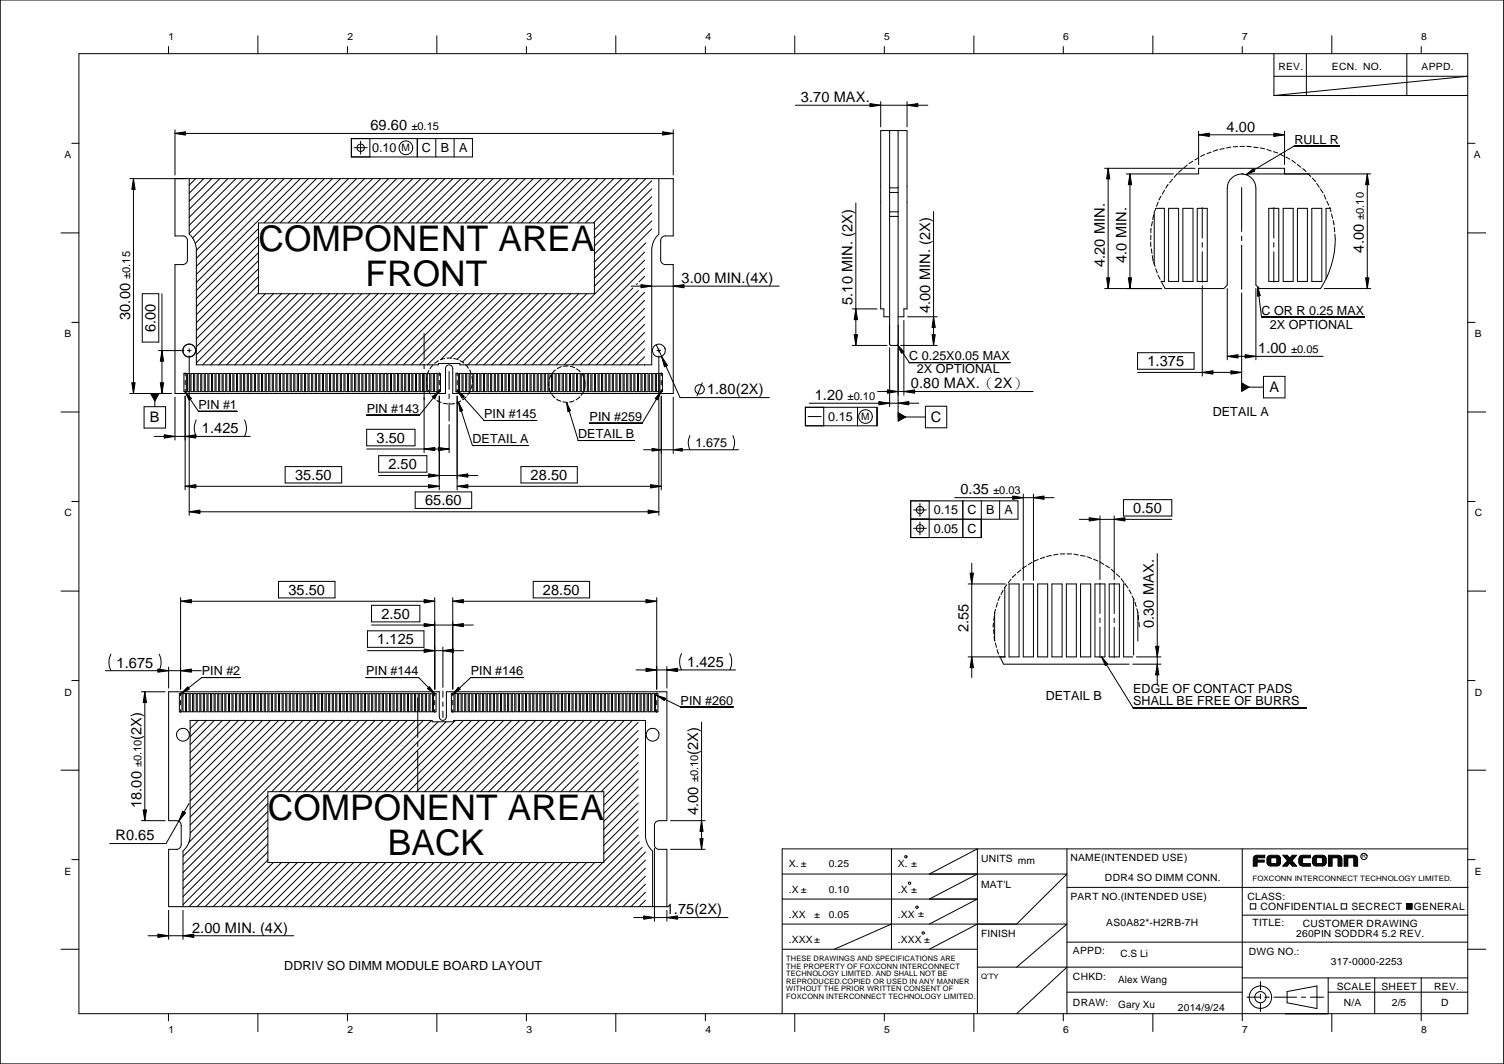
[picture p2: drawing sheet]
<svg xmlns="http://www.w3.org/2000/svg" width="420mm" height="297mm" viewBox="0 0 420 297" stroke-linecap="round" stroke-linejoin="round" font-family="sans-serif">
<g fill="none" stroke="#000" stroke-width=".28">
<path d="M.1 0h420v297h-420M22 15h388v268h-388zM47.1 13v2M72 10v5M97.1 13v2M122 10v5M147.1 13v2M172 10v5M197.1 13v2M222 10v5M247 13v2M272.1 10v5"/>
<path d="M297 13v2M322.1 10v5M347 13v2M355.9 15v11.7M364.9 15v11.7M372.1 10v5M393 15v11.7M397 13v2M48.9 37.3l2.9-.5v.9zM48.9 36.2v12.7M48.9 37.3h139.2M98.2 38.7h33.8v5.1h-33.8z"/>
<path d="M100.7 39.5v3.6M103.3 38.7v5.1M116.6 38.7v5.1M121.7 38.7v5.1M126.9 38.7v5.1M185.1 36.8l3 .5-3 .4zM188.1 36.2v12.7M222.2 29.4h37M243 28.9l3 .5-3 .4zM246 28.4v7M248.5 36.4v59.7l.3 .3h1.8l.3-.3v-59.7M253.4 29.4l3-.5v.9z"/>
<path d="M253.4 28.4v7M334.8 37.6l3.1-.4v.9zM334.8 36.6v9.4M334.8 37.6h24M355.8 37.2l3 .4-3 .5zM355.9 21.3h54.1l-54.1 5.4M355.9 26.7h54.1M358.8 36.6v9.4M20.1 40h1.9M36.3 49.9h151.8v16h-2.2a1.3 1.3 0 0 0-1.3 1.2v5.5a1.3 1.3 0 0 0 1.3 1.3h2.2v36h-61.6v-7a1.02 1.02 0 0 0-1-1 1.02 1.02 0 0 0-1.1 1v7h-75.5v-36h2.2a1.3 1.3 0 0 0 1.3-1.3v-5.5a1.3 1.3 0 0 0-1.3-1.2h-2.2v-16M37.3 49.9l.4 3h-.9zM37.3 49.9v60"/>
<path d="M52.9 49.9v15.5a5.9 5.9 0 0 1 2 4.4v32.1h67.6v-.4h6v.4h53.6v-32.1a5.9 5.9 0 0 1 2-4.4v-15.5M54.7 49.9l-1.8 1.8M56.9 49.9l-4 4M59.2 49.9l-6.3 6.3M61.4 49.9l-8.5 8.5M63.7 49.9l-10.8 10.8M65.9 49.9l-13 13M68.1 49.9l-15.2 15.3M70.4 49.9l-16.6 16.6M72.6 49.9l-18 18M74.9 49.9l-20 20M77.1 49.9l-22.2 22.2"/>
<path d="M79.4 49.9l-24.5 24.5M81.6 49.9l-26.7 26.7M83.9 49.9l-29 29M86.1 49.9l-12.3 12.3M88.4 49.9l-12.4 12.3M90.6 49.9l-12.3 12.3M92.9 49.9l-12.4 12.3M95.1 49.9l-12.3 12.3M97.4 49.9l-12.4 12.3M99 41.2h3.6M99.6 49.9l-12.4 12.3M101.8 49.9l-12.3 12.3"/>
<path d="M104.1 49.9l-12.4 12.3M106.3 49.9l-12.3 12.3M108.6 49.9l-12.4 12.3M110.8 49.9l-12.3 12.3M113.1 49.9l-12.4 12.3M115.3 49.9l-12.4 12.3M117.5 49.9l-12.3 12.3M119.8 49.9l-12.4 12.3M122 49.9l-12.3 12.3M124.3 49.9l-12.4 12.3M126.5 49.9l-12.3 12.3M128.8 49.9l-12.4 12.3"/>
<path d="M131 49.9l-12.4 12.3M133.3 49.9l-12.4 12.3M135.5 49.9l-12.3 12.3M137.7 49.9l-12.3 12.3M140 49.9l-12.3 12.3M142.2 49.9l-12.3 12.3M144.5 49.9l-12.3 12.3M146.7 49.9l-12.3 12.3M149 49.9l-12.4 12.3M151.2 49.9l-12.3 12.3M153.5 49.9l-12.4 12.3M155.7 49.9l-12.3 12.3"/>
<path d="M158 49.9l-12.4 12.3M160.2 49.9l-12.3 12.3M162.5 49.9l-12.4 12.3M164.7 49.9l-12.4 12.3M167 49.9l-12.4 12.3M169.2 49.9l-12.4 12.3M171.4 49.9l-12.3 12.3M173.7 49.9l-12.4 12.3M175.9 49.9l-12.3 12.3M178.2 49.9l-12.4 12.3M180.4 49.9l-14.4 14.3M182.1 50.5l-16.1 16"/>
<path d="M182.1 52.7l-16.1 16M182.1 54.9l-16.1 16.1M182.1 57.2l-16.1 16M182.1 59.4l-16.1 16M239.1 56.7v39.7M248.5 53.7h2.4M248.5 52.5h2.4M248.5 59.1h2.4M260.8 59.1v37.3M308.6 47h25.3M309.6 47l.4 3h-.9zM309.6 47v33.6"/>
<path d="M314.7 48.6h13.1M315.7 48.6l.4 3h-.9zM315.7 48.6v32M323.5 56.4l-.4 1.2M324.3 54.7l-.5 1.1M325.3 53.1l-.6 1.1M326.3 51.5l-.6 1M326.5 58.2h2.8v20.4h-2.8zM327.6 50l-.8 1M330.2 47.3l-.9 .8M330.4 58.2h2.9v20.4h-2.9zM331.7 46.1l-1 .8"/>
<path d="M333.2 45l-1 .6M334.5 58.2h2.8v20.4h-2.8zM334.9 44l-1.1 .7M335.9 58v8.5M336.6 43.1l-1.2 .6M338.4 42.5l-1.2 .4M340.1 41.8l-1.1 .4M342 41.4l-1.2 .3M343.9 41.1l-1.3 .2M345.8 40.9l-1.3 .1M346.9 48.6h.5M346.9 52.4v12.2"/>
<path d="M347.7 40.9h-1.3M348.1 48.8l2-1.7 .4 .7zM348.3 40.9l1.3 .1M348.4 48.6h34.5M350.2 41.1l1.2 .1M352.1 41.3l1.2 .3M353.9 41.7l1.2 .5M354.4 58.2h2.8v20.4h-2.8zM355.8 42.3l1.1 .4M355.8 58v8.5M357.5 43l1.1 .6M358.5 58.2h2.8v20.4h-2.8z"/>
<path d="M358.8 48.6v-1.6h-24v1.6h-6l-.8 .9M359.2 43.9l1.1 .5M360.9 44.7l1 .8M362.4 45.9l1 .8M362.4 58.2h2.8v20.4h-2.8zM363.9 47.1l1 .8M365.3 48.4l.9 .9M366.5 58.2h2.8v20.4h-2.8zM366.6 49.7l.9 1M367.8 51.2l.7 1.1M368.9 52.8l.7 1M369.9 54.4l.5 1.2"/>
<path d="M370.7 56.2l.5 1.1M371.5 57.9l.3 1.2M371.6 58.2h-1.2v19.7M372 59.7l.3 1.3M374.1 40.7h-12.5l-13.5 8.1M382 48.6l.4 3h-.9zM382 48.6v32M410 40h2.1M17 65h5M72.2 63.8l-17.3 17.3M72.2 68.3l-17.3 17.3M72.2 70.5l-17.3 17.3"/>
<path d="M72.2 72.8l-17.3 17.3M72.2 75l-17.3 17.3M72.2 77.3l-17.3 17.3M72.2 79.5l-17.3 17.3M72.2 66l-17.3 17.4M72.2 62.2h93.9v19.8h-93.9zM176.3 79.9h41.4M178.1 79.2l-.3 .2M179.1 79.5l3 .4-3 .4zM180.1 70.4l-31.5 31.5M180.1 72.6l-29.2 29.3M180.1 74.9l-27 27"/>
<path d="M180.1 77.1l-1.6 1.6M180.4 67.8l-34 34.1M182.1 61.7l-16.1 16M182.1 63.9l-16.1 16M188.1 79.9l3-.4v.8zM248.5 60.4h2.4M309.1 77.6h.9l-.4 3zM315.2 77.6h.9l-.4 3zM321.5 67.6v1.2M321.5 65.7v1.2M321.6 63.8l-.1 1.2M321.6 69.5l.2 1.2"/>
<path d="M321.9 71.3l.2 1.3M321.9 61.9l-.2 1.2M322.1 72.6h.1M322.3 60l-.3 1.3M322.3 73.2l.4 1.2M322.4 73.9v-14.5l.5-1.2h2.4v20.4h-1M322.9 75l.4 1.2M323.5 76.8l.6 1.1M335.9 67.7v1.3M335.9 70.3v8.5M335.9 79.8v25.2M346.9 65.9v1.3"/>
<path d="M346.9 68.5v12.3M355.8 67.7v1.3M355.8 70.3v8.5M372.4 61.6l.3 1.2M372.7 63.5l.2 1.2M372.9 65.4a24.7 24.7 0 0 1-4 15.2h-17l-1.1-1v-27a4 4 0 0 0-4-4 4 4 0 0 0-4 4v27l-.9 1h-16.4l-1.1-2.1M381.5 77.6h.9l-.4 3zM410 65h5.1M20.1 90h1.9M39.7 82h4.7v13.5h-4.7zM44.3 97.9h7.1M45.2 97.9l.5 2.9h-.9z"/>
<path d="M45.2 82v27.9M52.4 97.9h1M52.9 97.4v.9M52.9 99.4v44.5M72.2 81.7l-17.3 17.4M74.2 82l-19.3 19.3M76.4 82l-19.8 19.9M78.7 82l-19.9 19.9M80.9 82l-19.8 19.9M83.2 82l-19.9 19.9M85.4 82l-19.8 19.9M87.7 82l-19.9 19.9"/>
<path d="M89.9 82l-19.8 19.9M92.1 82l-19.8 19.9M94.4 82l-19.9 19.9M96.6 82l-19.8 19.9M98.9 82l-19.9 19.9M101.1 82l-19.8 19.9M103.4 82l-19.9 19.9M105.7 82l-19.9 19.9M107.9 82l-19.9 19.9M110.1 82l-19.9 19.9M112.4 82l-19.9 19.9M114.6 82l-19.9 19.9"/>
<path d="M116.9 82l-19.9 19.9M118.5 93.1v7.3M119.1 82l-19.9 19.9M121.4 82l-19.9 19.9M123.6 82l-19.9 19.9M124.9 100h1.2M125.8 82l-19.9 19.9M128.1 82l-19.9 19.9M130.3 82l-19.9 19.9M132.6 82l-19.9 19.9M134.8 82l-19.9 19.9M137.1 82l-19.9 19.9"/>
<path d="M139.3 82l-19.9 19.9M141.6 82l-18.5 18.4M143.8 82l-18 17.9M146 82l-18.3 18.3M148.3 82l-19.1 19M150.5 82l-19.8 19.9M152.8 82l-19.9 19.9M155 82l-19.8 19.9M157.3 82l-19.9 19.9M159.5 82l-19.9 19.9M161.7 82l-19.8 19.9M164 82l-19.9 19.9"/>
<path d="M176.8 80.4l-21.4 21.5M178.3 81.1l-20.7 20.8M180.1 81.6l-20.3 20.3M180.1 83.9l-18 18M180.1 86.1l-15.8 15.8M180.1 88.3l-13.5 13.6M180.1 90.6l-11.3 11.3M180.1 92.8l-9 9.1M180.1 95.1l-6.8 6.8M180.1 97.4l-4.6 4.5M180.1 99.6l-2.3 2.3M183.3 96.2l6.7 14.8h24.9"/>
<path d="M183.5 97.9h1.1M184.1 97.4v.9M184.1 99.4v44.5M184.8 99.5l1.7 2.5-.9 .4zM238.1 86.2h6.9M238.1 96.4h9.7M238.6 93.4h1l-.5 3zM239.1 86.2l.5 3h-1zM248.5 97.1v16.4M248.5 88.4h-1.6v-2.2h-.9v-49.8h7.4v49.8h-.9v2.2h-1.6M248.5 90.8v5.1M250.7 96.3l1.8 1.9-.7 .4z"/>
<path d="M250.7 96.3l3.3 4.9h28.2M250.9 97.1v19.3h7.6M250.9 90.8v5.1M251.6 96.4h10.2M252.5 89.5v20.8M253.5 88.4h8.3M260.4 93.4h.9l-.5 3zM260.8 88.4l.5 3h-.9zM308.6 80.6h15.9M317.8 98.5h15.8v4.6h-15.8zM342.8 99.5l3.1-.5v.9zM342.8 80.6v19.9"/>
<path d="M342.8 99.5h26.8M346.9 81.8v26.3h6.1M347.8 99l3 .5-3 .4zM350.8 80.6v19.9M351.4 80.1l.7 2.4-.8 .2zM351.4 80.1l1 8.4h28.8M369.9 80.6h13M410 90h2.1M17 115h5M36.3 109.9h11.6M36.8 106.8h.9l-.4 3.1zM40.2 113.5h6.1v6h-6.1z"/>
<path d="M42.1 109.9h2.3l-1.1 2.1zM43.3 109.9v3.6M44.8 106.8h.9l-.5 3.1zM48.9 110.9v12M51.4 104.3h.7v5h-.7zM51.7 109.3l1.8 2-.7 .4zM51.7 104.1v.8M51.7 106.2v1.2M51.7 108.7v.9M51.7 110.6v26.2M51.7 109.3l3.7 5.6h10.8M52.4 104.3h.7v5h-.7z"/>
<path d="M53.4 104.3h.6v5h-.6zM54.4 104.3h.7v5h-.7zM54.8 117.2a5.1 5.1 0 0 0 0 4.6M55.4 104.3h.7v5h-.7zM56.4 104.3h.7v5h-.7zM57.4 104.3h.7v5h-.7zM58.4 104.3h.7v5h-.7zM59.4 104.3h.7v5h-.7zM60.4 104.3h.7v5h-.7zM61.4 104.3h.6v5h-.6zM62.3 104.3h.8v5h-.8zM63.4 104.3h.7v5h-.7z"/>
<path d="M64.4 104.3h.7v5h-.7zM65.4 104.3h.7v5h-.7zM66.4 104.3h.7v5h-.7zM67.4 104.3h.7v5h-.7zM68.3 117.2a5.1 5.1 0 0 1 0 4.6M68.4 104.3h.7v5h-.7zM69.4 104.3h.7v5h-.7zM70.3 104.3h.8v5h-.8zM71.4 104.3h.7v5h-.7zM72.4 104.3h.7v5h-.7zM73.4 104.3h.7v5h-.7zM74.4 104.3h.6v5h-.6z"/>
<path d="M75.4 104.3h.7v5h-.7zM76.4 104.3h.7v5h-.7zM77.4 104.3h.7v5h-.7zM78.3 104.3h.8v5h-.8zM79.4 104.3h.7v5h-.7zM80.4 104.3h.7v5h-.7zM81.4 104.3h.7v5h-.7zM82.4 104.3h.6v5h-.6zM83.4 104.3h.7v5h-.7zM84.4 104.3h.7v5h-.7zM85.4 104.3h.7v5h-.7zM86.3 104.3h.8v5h-.8z"/>
<path d="M87.4 104.3h.7v5h-.7zM88.4 104.3h.7v5h-.7zM89.4 104.3h.7v5h-.7zM90.4 104.3h.6v5h-.6zM91.4 104.3h.7v5h-.7zM92.4 104.3h.7v5h-.7zM93.4 104.3h.7v5h-.7zM94.3 104.3h.8v5h-.8zM95.4 104.3h.7v5h-.7zM96.4 104.3h.7v5h-.7zM97.4 104.3h.7v5h-.7zM98.4 104.3h.6v5h-.6z"/>
<path d="M99.4 104.3h.7v5h-.7zM100.4 104.3h.7v5h-.7zM101.4 104.3h.7v5h-.7zM102.4 104.3h.7v5h-.7zM102.4 119.8h13.5v4.7h-13.5zM103.4 104.3h.7v5h-.7zM104.4 104.3h.7v5h-.7zM105.4 104.3h.7v5h-.7zM106.4 104.3h.6v5h-.6zM107.3 104.3h.8v5h-.8zM108.4 104.3h.7v5h-.7zM109.4 104.3h.7v5h-.7z"/>
<path d="M110.4 104.3h.7v5h-.7zM111.4 104.3h.7v5h-.7zM112.4 104.3h.7v5h-.7zM113.4 104.3h.7v5h-.7zM114.4 104.3h.7v5h-.7zM115.3 104.3h.8v5h-.8zM116.4 104.3h.7v5h-.7zM117.4 104.3h.7v5h-.7zM118.4 104.3h.7v5h-.7zM118.5 101.7v1.3M118.5 104.2v22.2M119.2 107.1l.2 1.2"/>
<path d="M119.2 105.2v1.3M119.4 104.3h.6v5h-.6zM119.7 108.9l.6 1.1M119.8 103.4l-.4 1.2M120.4 104.3h.7v5h-.7zM120.7 110.5l.9 .9M120.8 110.8l1.9-1.7-1.3 2.2zM120.9 101.9l-.8 1M121.4 104.3h.7v5h-.7zM122.1 111.8l1.1 .6M122.4 104.3h.7v5h-.7zM122.5 100.7l-1.1 .7"/>
<path d="M122.7 104.1v.8M122.7 106.2v1.2M122.7 108.7v.9M122.7 110.6v26.2M122.7 109.1l-5.5 6.8h-14.8M123.8 112.6l1.3 .2M124.2 100.1l-1.2 .4M125.5 103.7v5M125.5 110v1.3M125.5 112.5v5.1M125.5 118.5v7.9M126.7 100l1.3 .4"/>
<path d="M126.9 112.6l-1.2 .2M127.4 104.3h.6v5h-.6zM127.7 109l2 1.6-.6 .6zM127.7 104.1v.8M127.7 106.2v1.2M127.7 108.7v.9M127.7 110.6v26.2M127.7 109l7.5 8.4h14.7M128.1 112.3l1.2 2.3-.8 .3zM128.1 112.3l3.9 12.1h15.6M128.4 104.3h.7v5h-.7zM128.5 100.7l1.1 .7"/>
<path d="M128.7 111.9l-1.1 .5M129.4 104.3h.7v5h-.7zM130 101.8l.8 1M130.2 110.8l-1 .8M130.4 104.3h.7v5h-.7zM131.2 103.3l.4 1.2M131.3 109.3l-.7 1M131.3 109.2v.1M131.3 104.3h.8v5h-.8zM131.8 105.1l.1 1.7M131.9 107.4l-.4 1.2M132.4 104.3h.7v5h-.7z"/>
<path d="M133.4 104.3h.7v5h-.7zM134.4 104.3h.7v5h-.7zM135.4 104.3h.6v5h-.6zM136.4 104.3h.7v5h-.7zM137.4 104.3h.7v5h-.7zM138.4 104.3h.7v5h-.7zM139.3 104.3h.8v5h-.8zM140.4 104.3h.7v5h-.7zM141.4 104.3h.7v5h-.7zM142.4 104.3h.7v5h-.7zM143.4 104.3h.6v5h-.6zM144.3 104.3h.8v5h-.8z"/>
<path d="M145.4 104.3h.7v5h-.7zM146.4 104.3h.7v5h-.7zM147.4 104.3h.7v5h-.7zM148.4 104.3h.7v5h-.7zM149.4 104.3h.7v5h-.7zM150.4 104.3h.7v5h-.7zM151.4 104.3h.6v5h-.6zM152.3 104.3h.8v5h-.8zM153.4 106.5l-.1 1.3M153.4 104.3h.7v5h-.7zM153.4 108.4l.4 1.2M153.9 104.7l-.5 1.2"/>
<path d="M154.2 110.1l.8 .9M154.4 104.3h.7v5h-.7zM155.2 103.3l-.9 .9M155.4 104.3h.7v5h-.7zM155.5 111.5l1.2 .5M156.4 104.3h.6v5h-.6zM156.8 102.4l-1.1 .5M157.3 112.2l1.2 .1M157.4 104.3h.7v5h-.7zM158.3 112.4l1.1 2.3-.7 .2zM158.3 112.4l3.2 10.6h15.7M158.4 104.3h.7v5h-.7z"/>
<path d="M158.7 102.2h-1.3M159.3 102.3l1.2 .4M159.4 104.3h.7v5h-.7zM160.3 111.9l-1.2 .3M160.3 104.3h.8v5h-.8zM161.1 103l.9 .8M161.4 104.3h.7v5h-.7zM162 110.9l-1.1 .7M162 110.8v.1M162.4 104.3h.7v5h-.7zM162.5 104.3l.6 1.1M163 109.3l-.7 1.1"/>
<path d="M163.3 106l.2 1.2M163.4 104.3h.7v5h-.7zM163.4 107.4l-.2 1.3M164.4 104.3h.6v5h-.6zM165.4 104.3h.7v5h-.7zM166.4 104.3h.7v5h-.7zM167.4 104.3h.7v5h-.7zM168.3 104.3h.8v5h-.8zM169.4 104.3h.7v5h-.7zM170.4 104.3h.7v5h-.7zM171.4 104.3h.7v5h-.7zM172.4 104.3h.6v5h-.6z"/>
<path d="M173.4 104.3h.7v5h-.7zM174.4 104.3h.7v5h-.7zM175.4 104.3h.7v5h-.7zM176.3 104.3h.8v5h-.8zM177.4 104.3h.7v5h-.7zM178.4 104.3h.7v5h-.7zM179.4 104.3h.7v5h-.7zM180.4 104.3h.6v5h-.6zM181.4 104.3h.7v5h-.7zM182.4 104.3h.7v5h-.7zM184.1 104.3h-.7v5h.7M184.4 104.3h.7v5h-.7z"/>
<path d="M184.7 109.2l-1 2.4-.7-.3zM184.7 109.2l-5.3 9h-14.7M184.7 104.1v.8M184.7 106.2v1.2M184.7 108.7v.9M184.7 110.6v26.2M188.1 110.9v15.7M196.2 106.8l-1.5 3.7M225 113.7h20v5.2h-20zM225.8 116.3h3.6M226 112.6h30.7M230.1 113.7v5.2"/>
<path d="M239.6 113.7v5.2M245.1 109.3h43.5M245.5 112.1l3 .5-3 .4zM247.9 108.8l3 .5-3 .5zM250.9 112.6l3-.5v.9zM250.9 115.2l2.1 1.2-2.1 1.2zM252.5 109.3l3-.5v1zM258.5 113.4h6v6h-6zM317.8 104h29.1M335.9 104l3-.5v.9zM343.9 103.5l3 .5-3 .4zM346.9 106.9l2 1.2-2 1.2z"/>
<path d="M353 105.1h6v6h-6zM410 115h5.1M20.1 140h1.9M43.1 121.8h26.8M45.9 121.4l3 .4-3 .5zM51.7 121.8l3-.4v.9zM51.7 135.8l3-.5v.9zM51.7 135.8h71M79.7 130.3h15.8v4.5h-15.8zM102.4 125.3h23.1M105.8 127.2h13.4v4.6h-13.4zM105.8 132.8h27.7"/>
<path d="M116 137.3h15.8v4.6h-15.8zM118.5 125.3l3-.4v.9zM119.7 135.3l3 .5-3 .4zM119.7 132.3l3 .5-3 .4zM122.5 124.9l3 .4-3 .5zM127.7 132.8l3-.5v.9zM127.7 135.8l3-.5v.9zM127.7 135.8h57M145.5 130.3h15.8v4.5h-15.8zM179.8 125.6h26.5M181.7 135.3l3 .5-3 .4zM182.1 125.2l2.6 .4-2.6 .3z"/>
<path d="M188.1 125.6l2.5-.4v.7zM192.7 121.6a4.4 4.4 0 0 0 0 4M204.8 121.6a4.4 4.4 0 0 1 0 4M259.6 139.8v10.3M266.7 138.9h27.8M269 139.8v10.3M274.1 139.8v10.3h-19.7v-10.3h30v5.1h-30M279.3 139.8v5.1M282.9 138.5l3 .4-3 .5zM285.9 137.9v24.1M288.7 138.9l3-.4v.9zM288.7 137.9v24.1"/>
<path d="M313.8 139.5h13.6v4.6h-13.6zM410 140h2.1M52.9 142.9l3-.5v.9zM52.9 142.9h131.2M181 142.4l3.1 .5-3.1 .4zM255.2 142.4h3.6M255.2 147.5h3.6M257 140.5v3.7M257 145.7v3.6M271.5 157.2v32M285.2 159.1l-1 .8M286.7 158l-1 .7"/>
<path d="M288.3 157l-1 .6M290.1 156.2l-1.2 .4M291.8 155.5l-1.2 .5M293.7 155.1l-1.3 .2M295.6 154.7l-1.3 .2M296.2 154.6h1.3M298.1 154.6h1.3M300 154.7l1.2 .2M301.5 145h25.9M301.9 155.1l1.2 .2M303.7 155.4l1.2 .5M304.3 144.5l3 .5-3 .5z"/>
<path d="M305.5 156.1l1.2 .5M307.2 156.9l1.1 .7M307.3 144v17.8M308.9 157.9l1.1 .6M310.5 158.9l.9 .9M311.3 145l3-.5v1zM311.3 144v17.8M323.3 154.6v36.6M17 165h5M50.4 167.9l3.1-.5v.9zM50.4 166.8v25.6M50.4 167.9h71"/>
<path d="M77.8 162.3h15.8v4.6h-15.8zM102.6 176.1h15.8v4.6h-15.8zM103.8 169h13.5v4.6h-13.5zM103.8 174.5h28.4M118.5 167.4l2.9 .5-2.9 .4zM118.5 174.1l2.9 .4-2.9 .5zM121.4 166.8v25.6M126.5 167.9l2.9-.5v.9zM126.5 174.5l2.9-.4v.9zM126.5 166.8v25.6M126.5 167.9h57M149 162.3h15.7v4.6h-15.7z"/>
<path d="M180.5 167.4l3 .5-3 .4zM183.5 166.8v25.6M270.5 163h10.4M271 160h.9l-.4 3zM277.6 173.9l-.1 1.2M277.6 175.8l.1 1.2M277.7 177.6l.2 1.3M277.8 172l-.2 1.2M277.9 170.9l-.1 .4M277.9 170.9v8.1M278.1 179.5l.3 1.2M278.1 170.1l-.2 .8"/>
<path d="M278.7 168.3l-.4 1.2M279.3 166.5l-.5 1.1M280.2 164.8l-.6 1.1M280.7 164v19.4M281.3 163.2l-.8 1.1M281.9 163h2.8v20.4h-2.8zM282.4 161.7l-.7 1M283.7 160.4l-.9 .8M285.9 163h2.8v20.4h-2.8zM289.9 163h2.8v20.4h-2.8zM293.9 163h2.8v20.4h-2.8zM297.9 163h2.8v20.4h-2.8z"/>
<path d="M301.9 163h2.8v20.4h-2.8zM305.9 163h2.8v20.4h-2.8zM307.3 162.8v8.5M307.3 172.6v1.2M307.3 175.1v8.5M309.9 163h2.8v20.4h-2.8zM311.3 162.8v8.5M311.3 172.6v1.2M311.3 175.1v8.5M311.9 160.2l.9 .9M313.2 161.6l.8 1M314.4 163.1l.7 1"/>
<path d="M314.4 163h-.5v20.4h2.6M315.4 164.7l.6 1.1M316.3 166.4l.6 1.1M316.7 167v15.9M317.1 168.1l.3 1.2M317.6 169.9l.3 1.3M317.9 170.9v8.1M318 171.8l.1 1.3M318.2 173.7l.1 1.3M410 165h5.1M20.1 190h1.9M29.4 187.2h26.8"/>
<path d="M31 182.6a5.1 5.1 0 0 0 0 4.6M39.5 193.1h6.6M40.5 193.1l.4 3h-.9zM40.5 193.1v36M44.1 186.8l3 .4-3 .5zM44.5 182.6l.2 .6a5.1 5.1 0 0 1-.2 4M47.1 193.1h75.6v7a1 1 0 0 0 1 1 1 1 0 0 0 1-1v-7h61.6v36h-2.2a1.3 1.3 0 0 0-1.3 1.3v5.4a1.3 1.3 0 0 0 1.3 1.3h2.2v16h-139.2v-16h2.2a1.3 1.3 0 0 0 1.3-1.3v-5.4a1.3 1.3 0 0 0-1.3-1.3h-2.2zM47.1 186.2v5.9M50.1 193.6h.7v5.1h-.7zM50.4 187.2l3.1-.4v.9zM50.4 193.4v.9M50.4 195.5v1.3"/>
<path d="M50.4 198.1v.8M51.1 193.6h.7v5.1h-.7zM52.1 193.6h.7v5.1h-.7zM52.4 191.7l.5 .7-2.3 1.2zM53.1 193.6h.7v5.1h-.7zM54.1 193.6h.7v5.1h-.7zM55.1 193.6h.7v5.1h-.7zM56.1 193.6h.7v5.1h-.7zM57.1 193.6h.7v5.1h-.7zM58.1 193.6h.7v5.1h-.7zM59.1 193.6h.7v5.1h-.7zM60.1 193.6h.7v5.1h-.7z"/>
<path d="M61.1 193.6h.7v5.1h-.7zM62.1 193.6h.7v5.1h-.7zM63.1 193.6h.7v5.1h-.7zM64.1 193.6h.7v5.1h-.7zM65.1 193.6h.7v5.1h-.7zM66.1 193.6h.7v5.1h-.7zM67.1 193.6h.7v5.1h-.7zM67.1 189.1h-10.7l-5.8 4.5M68.1 193.6h.7v5.1h-.7zM69.1 193.6h.7v5.1h-.7zM70.1 193.6h.7v5.1h-.7zM71.1 193.6h.7v5.1h-.7z"/>
<path d="M72.1 193.6h.7v5.1h-.7zM73.1 193.6h.7v5.1h-.7zM74.1 193.6h.7v5.1h-.7zM75.1 193.6h.7v5.1h-.7zM76.1 193.6h.7v5.1h-.7zM77.1 193.6h.7v5.1h-.7zM78.1 193.6h.7v5.1h-.7zM79.1 193.6h.7v5.1h-.7zM80.1 193.6h.7v5.1h-.7zM81.1 193.6h.7v5.1h-.7zM82.1 193.6h.7v5.1h-.7zM83.1 193.6h.7v5.1h-.7z"/>
<path d="M84.1 193.6h.7v5.1h-.7zM85.1 193.6h.7v5.1h-.7zM86.1 193.6h.7v5.1h-.7zM87.1 193.6h.7v5.1h-.7zM88.1 193.6h.7v5.1h-.7zM89.1 193.6h.7v5.1h-.7zM90.1 193.6h.7v5.1h-.7zM91.1 193.6h.7v5.1h-.7zM92.1 193.6h.7v5.1h-.7zM93.1 193.6h.7v5.1h-.7zM94.1 193.6h.7v5.1h-.7zM95.1 193.6h.7v5.1h-.7z"/>
<path d="M96.1 193.6h.7v5.1h-.7zM97.1 193.6h.7v5.1h-.7zM98.1 193.6h.7v5.1h-.7zM99.1 193.6h.7v5.1h-.7zM100.1 193.6h.7v5.1h-.7zM101.1 193.6h.7v5.1h-.7zM102.1 193.6h.7v5.1h-.7zM102.3 189.1h14.7l4.5 4.7M102.6 181.7h26.9M103.1 193.6h.7v5.1h-.7zM104.1 193.6h.7v5.1h-.7zM105.1 193.6h.7v5.1h-.7z"/>
<path d="M106.1 193.6h.7v5.1h-.7zM107.1 193.6h.7v5.1h-.7zM108.1 193.6h.7v5.1h-.7zM109.1 193.6h.7v5.1h-.7zM110.1 193.6h.7v5.1h-.7zM111.1 193.6h.7v5.1h-.7zM112.1 193.6h.7v5.1h-.7zM113.1 193.6h.7v5.1h-.7zM114.1 193.6h.7v5.1h-.7zM115.1 193.6h.7v5.1h-.7zM116.1 193.6h.7v5.1h-.7zM116.7 194.8v11.1"/>
<path d="M117.1 193.6h.7v5.1h-.7zM118.1 193.6h.7v5.1h-.7zM118.5 181.2l2.9 .5-2.9 .4zM119.1 193.6h.7v5.1h-.7zM119.4 192.2l.6-.5 1.5 2.1zM120.1 193.6h.7v5.1h-.7zM121.1 193.6h.7v5.1h-.7zM121.4 193.4v.9M121.4 195.5v1.3M121.4 198.1v.8M123.7 181.7l3-.5v.9zM123.7 180.6v11.3"/>
<path d="M123.7 192.9v1.8M123.7 196v1.2M123.7 198.5v1.8M126.1 193.6h.7v5.1h-.7zM126.5 193.4v.9M126.5 195.5v1.3M126.5 198.1v.8M127.1 193.6h.7v5.1h-.7zM128 191.9l.6 .5-2.2 1.5zM128.1 193.6h.7v5.1h-.7zM129.1 193.6h.7v5.1h-.7zM130.1 193.6h.7v5.1h-.7z"/>
<path d="M131.1 193.6h.7v5.1h-.7zM132.1 193.6h.7v5.1h-.7zM133.1 193.6h.7v5.1h-.7zM134.1 193.6h.7v5.1h-.7zM135.1 193.6h.7v5.1h-.7zM136.1 193.6h.7v5.1h-.7zM137.1 193.6h.7v5.1h-.7zM138.1 193.6h.7v5.1h-.7zM139.1 193.6h.7v5.1h-.7zM140.1 193.6h.7v5.1h-.7zM141.1 193.6h.7v5.1h-.7zM142.1 193.6h.7v5.1h-.7z"/>
<path d="M143.1 193.6h.7v5.1h-.7zM144.1 193.6h.7v5.1h-.7zM145.1 193.6h.7v5.1h-.7zM146.1 193.6h.7v5.1h-.7zM146.2 189.1h-14.7l-5.1 4.8M147.1 193.6h.7v5.1h-.7zM148.1 193.6h.7v5.1h-.7zM149.1 193.6h.7v5.1h-.7zM150.1 193.6h.7v5.1h-.7zM151.1 193.6h.7v5.1h-.7zM152.1 193.6h.7v5.1h-.7zM153.1 193.6h.7v5.1h-.7z"/>
<path d="M154.1 193.6h.7v5.1h-.7zM155.1 193.6h.7v5.1h-.7zM156.1 193.6h.7v5.1h-.7zM157.1 193.6h.7v5.1h-.7zM158.1 193.6h.7v5.1h-.7zM159.1 193.6h.7v5.1h-.7zM160.1 193.6h.7v5.1h-.7zM161.1 193.6h.7v5.1h-.7zM162.1 193.6h.7v5.1h-.7zM163.1 193.6h.7v5.1h-.7zM164.1 193.6h.7v5.1h-.7zM165.1 193.6h.7v5.1h-.7z"/>
<path d="M166.1 193.6h.7v5.1h-.7zM167.1 193.6h.7v5.1h-.7zM168.1 193.6h.7v5.1h-.7zM169.1 193.6h.7v5.1h-.7zM170.1 193.6h.7v5.1h-.7zM171.1 193.6h.7v5.1h-.7zM172.1 193.6h.7v5.1h-.7zM173.1 193.6h.7v5.1h-.7zM174.1 193.6h.7v5.1h-.7zM175.1 193.6h.7v5.1h-.7zM176.1 193.6h.7v5.1h-.7zM177.1 193.6h.7v5.1h-.7z"/>
<path d="M177.7 187h27.8M178.1 193.6h.7v5.1h-.7zM179.1 193.6h.7v5.1h-.7zM180.1 193.6h.7v5.1h-.7zM180.5 186.6l3 .4-3 .5zM181.1 193.6h.7v5.1h-.7zM182.1 193.6h.7v5.1h-.7zM183.1 193.6h.7v5.1h-.7zM183.5 194.1l2.4 .8-.3 .7zM183.5 193.4v.9M183.5 195.5v1.3M183.5 198.1v.8"/>
<path d="M183.5 194.1l6.6 3.3h14.7M186.3 187l3-.4v.9zM186.3 186.1v6M190.4 182.5a5 5 0 0 0 0 4.5M203.9 182.5a5 5 0 0 1 0 4.5M270.5 183.4h10.4M271.5 183.4l.4 3h-.9zM278.5 181.4l.5 1.1M279.3 183.1l1 2.3M280.4 185.4h35M307.8 183.4l1.6 2-.6 .4zM307.8 183.4l8.8 14.2h48.3"/>
<path d="M316.4 185.4h7.9M317.4 183.4h6.9M322.8 180.4h1l-.5 3zM323.3 185.4l.5 3h-1zM410 190h2.1M17 215h5M53.1 201.1v32a5.9 5.9 0 0 1-2 4.5v15.5M53.1 201.1h67.6v.4h6v-.4h53.6v32a5.9 5.9 0 0 0 2 4.5v15.5M53.2 201.1l-.1 .1M55.4 201.1l-2.3 2.3M57.6 201.1l-4.5 4.6M59.9 201.1l-6.8 6.8"/>
<path d="M62.1 201.1l-9 9M64.4 201.1l-11.3 11.3M66.6 201.1l-13.5 13.5M68.9 201.1l-15.8 15.8M71.1 201.1l-18 18M73.4 201.1l-20.3 20.3M75.6 201.1l-22.5 22.5M77.8 201.1l-24.7 24.7M80.1 201.1l-27 27M82.3 201.1l-29.2 29.2M84.6 201.1l-31.5 31.5M86.9 201.1l-34.2 34.1"/>
<path d="M89.1 201.1l-38 38M91.3 201.1l-40.2 40.2M93.6 201.1l-42.5 42.5M95.8 201.1l-19.9 19.9M98.1 201.1l-20 19.9M100.3 201.1l-19.9 19.9M102.6 201.1l-20 19.9M104.8 201.1l-19.9 19.9M107 201.1l-19.9 19.9M109.3 201.1l-19.9 19.9M111.5 201.1l-19.9 19.9M113.8 201.1l-20 19.9"/>
<path d="M116 201.1l-19.9 19.9M116.7 207.1v1.3M116.7 209.7v11.1M118.3 201.1l-20 19.9M120.5 201.1l-19.9 19.9M122.4 201.5l-19.5 19.5M124.6 201.5l-19.5 19.5M127.2 201.1l-19.9 19.9M129.5 201.1l-19.9 19.9M131.7 201.1l-19.9 19.9M134 201.1l-19.9 19.9M136.2 201.1l-19.9 19.9"/>
<path d="M138.5 201.1l-19.9 19.9M140.7 201.1l-19.9 19.9M142.9 201.1l-19.8 19.9M145.2 201.1l-19.9 19.9M147.4 201.1l-19.9 19.9M149.7 201.1l-19.9 19.9M152 201.1l-20 19.9M154.2 201.1l-19.9 19.9M156.5 201.1l-20 19.9M158.7 201.1l-19.9 19.9M160.9 201.1l-19.9 19.9M163.2 201.1l-20 19.9"/>
<path d="M165.4 201.1l-19.9 19.9M167.7 201.1l-20 19.9M169.9 201.1l-19.9 19.9M172.2 201.1l-20 19.9M174.4 201.1l-19.9 19.9M176.6 201.1l-19.9 19.9M178.3 201.7l-19.3 19.3M178.3 203.9l-17.1 17.1M178.3 206.2l-14.9 14.8M178.3 208.4l-12.6 12.6M178.3 210.7l-10.4 10.3M178.3 212.9l-9.7 9.7"/>
<path d="M178.3 215.1l-9.7 9.7M178.3 217.4l-9.7 9.7M178.3 219.7l-9.7 9.6M196 201.6v35.5M410 215h5.1M20.1 240h1.9M39.5 229.1h6.6M40 226.1h.9l-.4 3zM51 226.4l.8 .5-1.9 2.4zM52.8 224.3l-6.4 11.2h-15.8M74.8 221h93.9v19.8h-93.9zM74.8 222.1l-23.7 23.7"/>
<path d="M74.8 224.3l-23.7 23.8M74.8 228.9l-23.7 23.7M74.8 231.1l-22 22M74.8 233.3l-19.7 19.8M74.8 237.8l-15.2 15.3M74.8 226.6l-23.7 23.7M74.8 235.6l-17.5 17.5M178.3 221.9l-9.7 9.7M178.3 224.2l-9.7 9.6M178.3 226.4l-9.7 9.7M178.3 228.6l-9.7 9.7M178.3 230.9l-9.7 9.7"/>
<path d="M178.3 233.1l-20 20M178.6 235l-18 18.1M179.4 236.6l-16.6 16.5M180.3 237.9l-15.3 15.2M182.8 236.8v20.4M187.3 237.1h9.7M187.3 229.1h9.7M195.5 234.1h.9l-.4 3zM196 229.1l.4 3h-.9zM249 237v28M298.1 237v46M347 237v48"/>
<path d="M350.1 239.8h1M350.1 239.9h1M350.1 239.8v2h1v-1M350.2 239.6h.9M350.2 239.4h3.1v-.6h-2.2a1.01 1.01 0 0 0-1 1M350.3 239.3h3M350.4 239.1h2.9M350.6 238.9h2.7M351.1 240l.1 .1M351.2 239.4l-.1 .6M354 239.8a1.01 1.01 0 0 1 1-1h1.7a1.01 1.01 0 0 1 1 1M354 239.6h1"/>
<path d="M354 239.8h1M354 239.9h1M354 239.8v1M354 239.4h3.7M354.1 239.3h3.5M354.2 239.1h3.3M354.4 238.9h2.9M355 239.6v1.3M355.2 239.4l-.2 .2M356.5 239.4l.2 .2M356.7 239.6h1M356.7 239.8h1"/>
<path d="M356.7 239.9h1M356.7 239.6v1.3M357.7 239.8v1M358.5 238.9h1.2M358.7 239.1h1.2M358.8 239.3h1.2M359 239.4h1.2M359.1 239.6h2.4M359.3 239.8h2M359.4 239.9h1.8M360.2 239.4h.3M360.2 239.4l-.6-.6h-1.2l1.3 1.4-1.3 1.6h1.2l.6-.7"/>
<path d="M360.5 239.4l.5-.6h1.2l-1.2 1.4 1.2 1.6h-1.2l-.5-.7M360.5 239.4h1.1M360.6 239.3h1.2M360.8 239.1h1.1M360.9 238.9h1.2M362.9 239.8h1M362.9 239.9h1M362.9 239.8v1M362.9 239.6h1M363 239.4h3v-.6h-2.1a1.01 1.01 0 0 0-1 1M363 239.3h3M363.1 239.1h2.9"/>
<path d="M363.3 238.9h2.7M363.9 239.6v1.3M364.1 239.4l-.2 .2M366.7 239.8a1.01 1.01 0 0 1 1-1h1.7a1.01 1.01 0 0 1 1 1M366.7 239.6h1M366.7 239.8h1M366.7 239.9h1M366.7 239.8v1M366.8 239.4h3.6M366.8 239.3h3.5M367 239.1h3.2M367.1 238.9h2.9"/>
<path d="M367.7 239.6v1.3M367.9 239.4l-.2 .2M369.3 239.4l.1 .2M369.4 239.6h1M369.4 239.8h1M369.4 239.9h1M369.4 239.6v1.3M370.4 239.8v1M371.1 238.9h3.3M371.1 239.1h3.5M371.1 239.3h3.6M371.1 239.4h3.7"/>
<path d="M371.1 239.6h1M371.1 239.8h1M371.1 239.9h1M372.2 239.4l-.1 2.4h-1v-3h2.7a1.01 1.01 0 0 1 1.1 1M373.7 239.4l.1 2.4h1.1v-2M373.8 239.6h1.1M373.8 239.8h1.1M373.8 239.9h1.1M375.5 238.9h3.3M375.5 239.1h3.5M375.5 239.3h3.6M375.5 239.4h3.7"/>
<path d="M375.5 239.6h1M375.5 239.8h1M375.5 239.9h1M376.6 239.4l-.1 2.4h-1v-3h2.7a1.01 1.01 0 0 1 1.1 1M378.2 239.4v2.4h1.1v-2M378.2 239.6h1.1M378.2 239.8h1.1M378.2 239.9h1.1M410 240h2.1M410 237h-191.5v46M47.1 254.1v8.2M51.1 254.1v8.2"/>
<path d="M74.8 240.1l-13 13M76.4 240.8l-12.4 12.3M78.6 240.8l-12.3 12.3M80.8 240.8l-12.3 12.3M83.1 240.8l-12.3 12.3M85.3 240.8l-12.3 12.3M87.6 240.8l-12.3 12.3M89.8 240.8l-12.3 12.3M92.1 240.8l-12.4 12.3M94.3 240.8l-12.3 12.3M96.6 240.8l-12.4 12.3M98.8 240.8l-12.3 12.3"/>
<path d="M101 240.8l-12.3 12.3M103.3 240.8l-12.3 12.3M105.5 240.8l-12.3 12.3M107.8 240.8l-12.3 12.3M110 240.8l-12.3 12.3M112.3 240.8l-12.4 12.3M114.5 240.8l-12.3 12.3M116.7 240.8l-12.3 12.3M119 240.8l-12.3 12.3M121.2 240.8l-12.3 12.3M123.5 240.8l-12.3 12.3M125.8 240.8l-12.4 12.3"/>
<path d="M128 240.8l-12.4 12.3M130.2 240.8l-12.3 12.3M132.5 240.8l-12.4 12.3M134.7 240.8l-12.3 12.3M137 240.8l-12.3 12.3M139.2 240.8l-12.3 12.3M141.5 240.8l-12.4 12.3M143.7 240.8l-12.3 12.3M146 240.8l-12.4 12.3M148.2 240.8l-12.3 12.3M150.4 240.8l-12.3 12.3M152.7 240.8l-12.3 12.3"/>
<path d="M154.9 240.8l-12.3 12.3M157.2 240.8l-12.3 12.3M159.4 240.8l-12.3 12.3M161.7 240.8l-12.4 12.3M163.9 240.8l-12.3 12.3M166.1 240.8l-12.3 12.3M168.4 240.8l-12.3 12.3M177 256.2h26.4M179.8 255.7l3 .5-3 .4zM180.3 240.1l-13 13M180.3 242.4l-10.8 10.7M180.3 244.6l-8.5 8.5"/>
<path d="M180.3 246.8l-6.3 6.3M180.3 249.1l-4 4M180.3 251.3l-1.8 1.8M186.3 256.2l3-.5v.9zM186.3 254.1v3.1M218.5 258h79.6l-14.1 12M218.5 244h79.6l-14.1 14M218.5 251h54.5l-13.4 7M249 258l-15.9 7M253.9 246.3h.3a.33 .33 0 0 1 .2 .4 .33 .33 0 0 1-.5 .1 .33 .33 0 0 1 0-.5zM259.6 244l13.4-7v46M273 258l-13.4 7"/>
<path d="M273 244l-13.4 7M298.1 247.7h112.1M347.1 255.5h63M349.3 252.3h1.5v1.5h-1.5zM350.1 240.1h3v.5h-3M350.1 240.3h3M350.1 240.5h3M350.1 241.6h1M350.1 241.4h1M350.1 241.3h1M350.1 241.1h1M350.1 241h1"/>
<path d="M350.1 240.8h1M351.4 240.6l-.3 .2M354 240.8a1.01 1.01 0 0 0 1 1h1.7a1.01 1.01 0 0 0 1-1M354 240.6h1M354 240.1h1M354 240.3h1M354 240.5h1M354 241h1M354 240.8h1M354 241.1h3.7M354.1 241.3h3.5M354.2 241.4h3.3"/>
<path d="M354.4 241.6h2.9M355 240.9l.2 .2M356.7 240.9l-.2 .2M356.7 240.6h1M356.7 240.1h1M356.7 240.3h1M356.7 240.5h1M356.7 241h1M356.7 240.8h1M358.5 241.6h1.2M358.7 241.4h1.2M358.8 241.3h1.2"/>
<path d="M359 241.1h1.2M359.1 241h2.4M359.3 240.8h2M359.4 240.6h1.8M359.6 240.1h1.4M359.6 240.5h1.4M359.7 240.3h1.3M360.2 241.1h.3M360.5 241.1h1.1M360.6 241.3h1.2M360.8 241.4h1.1M360.9 241.6h1.2"/>
<path d="M362.9 240.8a1.01 1.01 0 0 0 1 1h2.1v-.7h-3M362.9 240.6h1M362.9 240.1h1M362.9 240.3h1M362.9 240.5h1M362.9 240.8h1M362.9 241h1M363 241.3h3M363.1 241.4h2.9M363.3 241.6h2.7M363.9 240.9l.2 .2M366.7 240.8a1.01 1.01 0 0 0 1 1h1.7a1.01 1.01 0 0 0 1-1"/>
<path d="M366.7 240.6h1M366.7 240.1h1M366.7 240.3h1M366.7 240.5h1M366.7 241h1M366.7 240.8h1M366.8 241.1h3.6M366.8 241.3h3.5M367 241.4h3.2M367.1 241.6h2.9M367.7 240.9l.2 .2M369.4 240.9l-.1 .2"/>
<path d="M369.4 240.6h1M369.4 240.1h1M369.4 240.3h1M369.4 240.5h1M369.4 241h1M369.4 240.8h1M371.1 240.6h1M371.1 240.1h1M371.1 240.3h1M371.1 240.5h1M371.1 241.6h1M371.1 241.4h1"/>
<path d="M371.1 241.3h1M371.1 241.1h1M371.1 241h1M371.1 240.8h1M373.8 240.6h1.1M373.8 240.1h1.1M373.8 240.3h1.1M373.8 240.5h1.1M373.8 241.6h1.1M373.8 241.4h1.1M373.8 241.3h1.1M373.8 241.1h1.1"/>
<path d="M373.8 241h1.1M373.8 240.8h1.1M374.7 252.3h1.5v1.5h-1.5zM375.5 240.6h1M375.5 240.1h1M375.5 240.3h1M375.5 240.5h1M375.5 241.6h1M375.5 241.4h1M375.5 241.3h1M375.5 241.1h1M375.5 241h1"/>
<path d="M375.5 240.8h1M378.2 240.6h1.1M378.2 240.1h1.1M378.2 240.3h1.1M378.2 240.5h1.1M378.2 241.6h1.1M378.2 241.4h1.1M378.2 241.3h1.1M378.2 241.1h1.1M378.2 241h1.1M378.2 240.8h1.1M392.9 252.3h1.6v1.5h-1.6z"/>
<path d="M17 265h5M41.3 261.2h40.8M44.1 260.8l3 .4-3 .5zM51.1 261.2l3-.4v.9zM218.5 265h54.5M273 270h74M298.1 270l-14.1 13M298.1 277h48.9M298.1 263h111.9M347 273h63M348.3 278.4h3.8M352.1 274v2.3"/>
<path d="M352.1 277.6v1.2M353.3 278.4h1.3M355.9 278.4h6.3M359.6 276.8l8.3-1.5v6.3l-8.3-1.6zM363.5 278.4h1.3M366 278.4h3.8M371 277h39M371 273v10M384 273v10M397 273v12M410 265h5.1M47.1 283v2"/>
<path d="M72 283v5M97.1 283v2M122 283v5M147.1 283v2M172 283v5M197.1 283v2M222 283v5M247 283v2M272.1 283v5M297 283v2M322.1 283v5M352.1 280.1v2.3"/>
<path d="M372.1 283v5"/>
<circle cx="100.8" cy="41.3" r="1.04"/>
<circle cx="113.4" cy="41.3" r="1.93"/>
<circle cx="52.9" cy="97.9" r="1.8"/>
<circle cx="184.1" cy="97.9" r="1.8"/>
<circle cx="195.5" cy="108.7" r="1.3"/>
<circle cx="241.8" cy="116.3" r="1.91"/>
<circle cx="257" cy="147.5" r="1.04"/>
<circle cx="257" cy="142.4" r="1.03"/>
<circle cx="51.1" cy="205.1" r="1.79"/>
<circle cx="182.3" cy="205.1" r="1.81"/>
<circle cx="253" cy="239.2" r=".32"/>
<circle cx="381" cy="239.1" r=".89"/>
<circle cx="256.2" cy="253.3" r=".32"/>
<circle cx="257.9" cy="260.4" r=".33"/>
<circle cx="352.1" cy="278.4" r="3.1"/>
<circle cx="352.1" cy="278.4" r="1.58"/>
</g>
<g fill="#000">
<path d="M48.9 37.3l2.9-.5v.9zM185.1 36.8l3 .5-3 .4zM243 28.9l3 .5-3 .4zM253.4 29.4l3-.5v.9zM334.8 37.6l3.1-.4v.9zM355.8 37.2l3 .4-3 .5zM37.3 49.9l.4 3h-.9zM309.6 47l.4 3h-.9zM315.7 48.6l.4 3h-.9zM348.1 48.8l2-1.7 .4 .7zM382 48.6l.4 3h-.9zM179.1 79.5l3 .4-3 .4z"/>
<path d="M188.1 79.9l3-.4v.8zM45.2 97.9l.5 2.9h-.9zM184.8 99.5l1.7 2.5-.9 .4zM238.6 93.4h1l-.5 3zM239.1 86.2l.5 3h-1zM250.7 96.3l1.8 1.9-.7 .4zM260.8 88.4l.5 3h-.9zM260.4 93.4h.9l-.5 3zM309.1 77.6h.9l-.4 3zM315.2 77.6h.9l-.4 3zM342.8 99.5l3.1-.5v.9zM347.8 99l3 .5-3 .4z"/>
<path d="M351.4 80.1l.7 2.4-.8 .2zM381.5 77.6h.9l-.4 3zM36.8 106.8h.9l-.4 3.1zM42.1 109.9h2.3l-1.1 2.1zM44.8 106.8h.9l-.5 3.1zM51.7 109.3l1.8 2-.7 .4zM120.8 110.8l1.9-1.7-1.3 2.2zM127.7 109l2 1.6-.6 .6zM128.1 112.3l1.2 2.3-.8 .3zM158.3 112.4l1.1 2.3-.7 .2zM184.7 109.2l-1 2.4-.7-.3zM245.5 112.1l3 .5-3 .4z"/>
<path d="M247.9 108.8l3 .5-3 .5zM250.9 112.6l3-.5v.9zM250.9 115.2l2.1 1.2-2.1 1.2zM252.5 109.3l3-.5v1zM335.9 104l3-.5v.9zM343.9 103.5l3 .5-3 .4zM346.9 106.9l2 1.2-2 1.2zM45.9 121.4l3 .4-3 .5zM51.7 121.8l3-.4v.9zM51.7 135.8l3-.5v.9zM118.5 125.3l3-.4v.9zM119.7 135.3l3 .5-3 .4z"/>
<path d="M119.7 132.3l3 .5-3 .4zM122.5 124.9l3 .4-3 .5zM127.7 132.8l3-.5v.9zM127.7 135.8l3-.5v.9zM182.1 125.2l2.6 .4-2.6 .3zM181.7 135.3l3 .5-3 .4zM188.1 125.6l2.5-.4v.7zM282.9 138.5l3 .4-3 .5zM288.7 138.9l3-.4v.9zM52.9 142.9l3-.5v.9zM181 142.4l3.1 .5-3.1 .4zM304.3 144.5l3 .5-3 .5z"/>
<path d="M311.3 145l3-.5v1zM50.4 167.9l3.1-.5v.9zM118.5 167.4l2.9 .5-2.9 .4zM118.5 174.1l2.9 .4-2.9 .5zM126.5 167.9l2.9-.5v.9zM126.5 174.5l2.9-.4v.9zM180.5 167.4l3 .5-3 .4zM271 160h.9l-.4 3zM40.5 193.1l.4 3h-.9zM44.1 186.8l3 .4-3 .5zM50.4 187.2l3.1-.4v.9zM52.4 191.7l.5 .7-2.3 1.2z"/>
<path d="M118.5 181.2l2.9 .5-2.9 .4zM119.4 192.2l.6-.5 1.5 2.1zM123.7 181.7l3-.5v.9zM128 191.9l.6 .5-2.2 1.5zM180.5 186.6l3 .4-3 .5zM183.5 194.1l2.4 .8-.3 .7zM186.3 187l3-.4v.9zM271.5 183.4l.4 3h-.9zM307.8 183.4l1.6 2-.6 .4zM322.8 180.4h1l-.5 3zM323.3 185.4l.5 3h-1zM40 226.1h.9l-.4 3z"/>
<path d="M51 226.4l.8 .5-1.9 2.4zM196 229.1l.4 3h-.9zM195.5 234.1h.9l-.4 3zM179.8 255.7l3 .5-3 .4zM186.3 256.2l3-.5v.9zM44.1 260.8l3 .4-3 .5zM51.1 261.2l3-.4v.9z"/>
<path d="M392.9 252.3h1.6v1.5h-1.6z" fill-rule="evenodd"/>
</g>
<g font-size="9.9">
<text x="72.2" y="70">COMPONENT AREA</text>
<text x="102.1" y="79.9">FRONT</text>
<text x="74.8" y="228.8">COMPONENT AREA</text>
<text x="108.3" y="238.7">BACK</text>
</g>
<g font-size="4.1">
<text x="223.8" y="28.5">3.70 MAX.</text>
<text x="103.5" y="36.4">69.60</text>
<text x="342.7" y="36.7">4.00</text>
<text x="381" y="70.5" transform="rotate(-90 381 70.5)">4.00</text>
<text x="308.6" y="74.5" transform="rotate(-90 308.6 74.5)">4.20 MIN.</text>
<text x="314.7" y="73.4" transform="rotate(-90 314.7 73.4)">4.0 MIN.</text>
<text x="190.4" y="79">3.00 MIN.(4X)</text>
<text x="36.4" y="89.3" transform="rotate(-90 36.4 89.3)">30.00</text>
<text x="238.2" y="85.1" transform="rotate(-90 238.2 85.1)">5.10 MIN. (2X)</text>
<text x="259.9" y="87.4" transform="rotate(-90 259.9 87.4)">4.00 MIN. (2X)</text>
<text x="43.4" y="92.8" transform="rotate(-90 43.4 92.8)">6.00</text>
<text x="351.5" y="98.6">1.00</text>
<text x="320.5" y="102.2">1.375</text>
<text x="197.5" y="110.1">1.80(2X)</text>
<text x="227.6" y="111.7">1.20</text>
<text x="254.5" y="108.4">0.80 MAX.（2X）</text>
<text x="354.6" y="109.5">A</text>
<text x="41.9" y="117.9">B</text>
<text x="260" y="117.8">C</text>
<text x="56.4" y="120.9">1.425</text>
<text x="105.2" y="123.6">3.50</text>
<text x="108.5" y="130.9">2.50</text>
<text x="82.4" y="133.9">35.50</text>
<text x="148.2" y="133.9">28.50</text>
<text x="118.7" y="141.1">65.60</text>
<text x="268.3" y="138">0.35</text>
<text x="316.6" y="143.2">0.50</text>
<text x="80.5" y="166">35.50</text>
<text x="151.7" y="166">28.50</text>
<text x="106.5" y="172.7">2.50</text>
<text x="105.4" y="179.8">1.125</text>
<text x="270.5" y="176.5" transform="rotate(-90 270.5 176.5)">2.55</text>
<text x="322.4" y="175.4" transform="rotate(-90 322.4 175.4)">0.30 MAX.</text>
<text x="32.6" y="186.4">1.675</text>
<text x="192" y="186.1">1.425</text>
<text x="39.5" y="206.5" transform="rotate(-90 39.5 206.5)">(2X)</text>
<text x="195.1" y="210.7" transform="rotate(-90 195.1 210.7)">(2X)</text>
<text x="39.5" y="225.6" transform="rotate(-90 39.5 225.6)">18.00</text>
<text x="195.1" y="227.5" transform="rotate(-90 195.1 227.5)">4.00</text>
<text x="32.2" y="234.6">R0.65</text>
<text x="186" y="255.3">1.75(2X)</text>
<text x="53.7" y="260.3">2.00 MIN. (4X)</text>
</g>
<g font-size="3.5">
<text x="361.6" y="40.1">RULL R</text>
<text x="104" y="42.5">0.10</text>
<text x="117.9" y="42.5">C</text>
<text x="123.1" y="42.5">B</text>
<text x="128.3" y="42.5">A</text>
<text x="352.4" y="87.9">C OR R 0.25 MAX</text>
<text x="354.7" y="91.8">2X OPTIONAL</text>
<text x="254" y="100.6">C 0.25X0.05 MAX</text>
<text x="256.1" y="104.1">2X OPTIONAL</text>
<text x="55.4" y="114.3">PIN #1</text>
<text x="102.4" y="115.3">PIN #143</text>
<text x="135.2" y="116.8">PIN #145</text>
<text x="164.7" y="117.5">PIN #259</text>
<text x="231.4" y="117.5">0.15</text>
<text x="338.8" y="116.2">DETAIL A</text>
<text x="132" y="123.7">DETAIL A</text>
<text x="161.5" y="122.4">DETAIL B</text>
<text x="194.3" y="124.8">1.675</text>
<text x="260.8" y="143.6">0.15</text>
<text x="270.3" y="143.6">C</text>
<text x="275.5" y="143.6">B</text>
<text x="280.7" y="143.6">A</text>
<text x="260.8" y="148.7">0.05</text>
<text x="270.3" y="148.7">C</text>
<text x="56.4" y="188.6">PIN #2</text>
<text x="102.3" y="188.6">PIN #144</text>
<text x="131.5" y="188.6">PIN #146</text>
<text x="190.1" y="196.8">PIN #260</text>
<text x="292.1" y="195.3">DETAIL B</text>
<text x="316.6" y="193.3">EDGE OF CONTACT PADS</text>
<text x="316.6" y="196.8">SHALL BE FREE OF BURRS</text>
<text x="79.4" y="270.8">DDRIV SO DIMM MODULE BOARD LAYOUT</text>
</g>
<g font-size="3.1">
<text x="114.9" y="36.4">±0.15</text>
<text x="381" y="61.4" transform="rotate(-90 381 61.4)">±0.10</text>
<text x="36.4" y="77.9" transform="rotate(-90 36.4 77.9)">±0.15</text>
<text x="360.7" y="98.6">±0.05</text>
<text x="236.8" y="111.6">±0.10</text>
<text x="277.4" y="138">±0.03</text>
<text x="39.5" y="214.2" transform="rotate(-90 39.5 214.2)">±0.10</text>
<text x="195" y="218.4" transform="rotate(-90 195 218.4)">±0.10</text>
</g>
<g font-size="2.8">
<text x="47.1" y="11.2">1</text>
<text x="97.1" y="11.2">2</text>
<text x="147.1" y="11.2">3</text>
<text x="197" y="11.2">4</text>
<text x="247" y="11.2">5</text>
<text x="297" y="11.2">6</text>
<text x="347" y="11.2">7</text>
<text x="397" y="11.2">8</text>
<text x="357.2" y="19.4">REV.</text>
<text x="372.1" y="19.6">ECN. NO.</text>
<text x="397.2" y="19.6">APPD.</text>
<text x="18.1" y="44.2">A</text>
<text x="112.2" y="42.2">M</text>
<text x="411.7" y="44.2">A</text>
<text x="18.1" y="94.2">B</text>
<text x="412" y="94.2">B</text>
<text x="240.6" y="117.2">M</text>
<text x="18.1" y="144.2">C</text>
<text x="412" y="144.2">C</text>
<text x="18.1" y="194.2">D</text>
<text x="412" y="194.2">D</text>
<text x="18.1" y="244.2">E</text>
<text x="220.4" y="242.1">X. ±</text>
<text x="231.5" y="242.1">0.25</text>
<text x="250.8" y="242.1">X. ±</text>
<text x="274.1" y="240.5">UNITS mm</text>
<text x="299" y="240.4">NAME(INTENDED USE)</text>
<text x="308.7" y="246">DDR4 SO DIMM CONN.</text>
<text x="412" y="244.2">E</text>
<text x="220.4" y="249.3">.X ±</text>
<text x="231.5" y="249.2">0.10</text>
<text x="250.8" y="249.3">.X ±</text>
<text x="274.1" y="247.9">MAT'L</text>
<text x="299" y="251.3">PART NO.(INTENDED USE)</text>
<text x="348.5" y="251.2">CLASS:</text>
<text x="220.4" y="256.2">.XX</text>
<text x="227.4" y="256.2">±</text>
<text x="231.5" y="256.2">0.05</text>
<text x="250.8" y="256.2">.XX ±</text>
<text x="352.1" y="254">CONFIDENTIAL</text>
<text x="377.5" y="254">SECRECT</text>
<text x="395" y="254">GENERAL</text>
<text x="220.4" y="263.2">.XXX±</text>
<text x="250.8" y="263.2">.XXX ±</text>
<text x="274.1" y="261.5">FINISH</text>
<text x="309.1" y="258.6">AS0A82*-H2RB-7H</text>
<text x="349.9" y="258.6">TITLE:</text>
<text x="362.1" y="261.7">260PIN SODDR4 5.2 REV.</text>
<text x="363.9" y="258.9">CUSTOMER DRAWING</text>
<text x="299.8" y="266.2">APPD:</text>
<text x="313" y="267.1">C.S Li</text>
<text x="348.9" y="266.6">DWG NO.:</text>
<text x="371.8" y="269.3">317-0000-2253</text>
<text x="299.8" y="273.5">CHKD:</text>
<text x="312.4" y="274.4">Alex Wang</text>
<text x="299.8" y="280.7">DRAW:</text>
<text x="312.4" y="281.3">Gary Xu</text>
<text x="373.5" y="276.4">SCALE</text>
<text x="375.4" y="280.8">N/A</text>
<text x="385.9" y="276.4">SHEET</text>
<text x="388.8" y="280.8">2/5</text>
<text x="400.7" y="276.4">REV.</text>
<text x="402.6" y="280.8">D</text>
<text x="329" y="282.3">2014/9/24</text>
<text x="47.1" y="288.2">1</text>
<text x="97.1" y="288.2">2</text>
<text x="147.1" y="288.2">3</text>
<text x="197" y="288.2">4</text>
<text x="247" y="288.2">5</text>
<text x="297" y="288.2">6</text>
<text x="347" y="288.2">7</text>
<text x="397" y="288.2">8</text>
</g>
<g font-size="2.1">
<text x="349.9" y="246">FOXCONN INTERCONNECT TECHNOLOGY LIMITED.</text>
<text x="219.7" y="268.3">THESE DRAWINGS AND SPECIFICATIONS ARE</text>
<text x="219.7" y="270.4">THE PROPERTY OF FOXCONN INTERCONNECT</text>
<text x="219.7" y="272.5">TECHNOLOGY LIMITED. AND SHALL NOT BE</text>
<text x="219.7" y="274.7">REPRODUCED.COPIED OR USED IN ANY MANNER</text>
<text x="274.1" y="273.3">Q'TY</text>
<text x="219.7" y="276.8">WITHOUT THE PRIOR WRITTEN CONSENT OF</text>
<text x="219.7" y="278.9">FOXCONN INTERCONNECT TECHNOLOGY LIMITED.</text>
</g>
<text font-size="1.7" x="380.4" y="239.6">R</text>
</svg>
